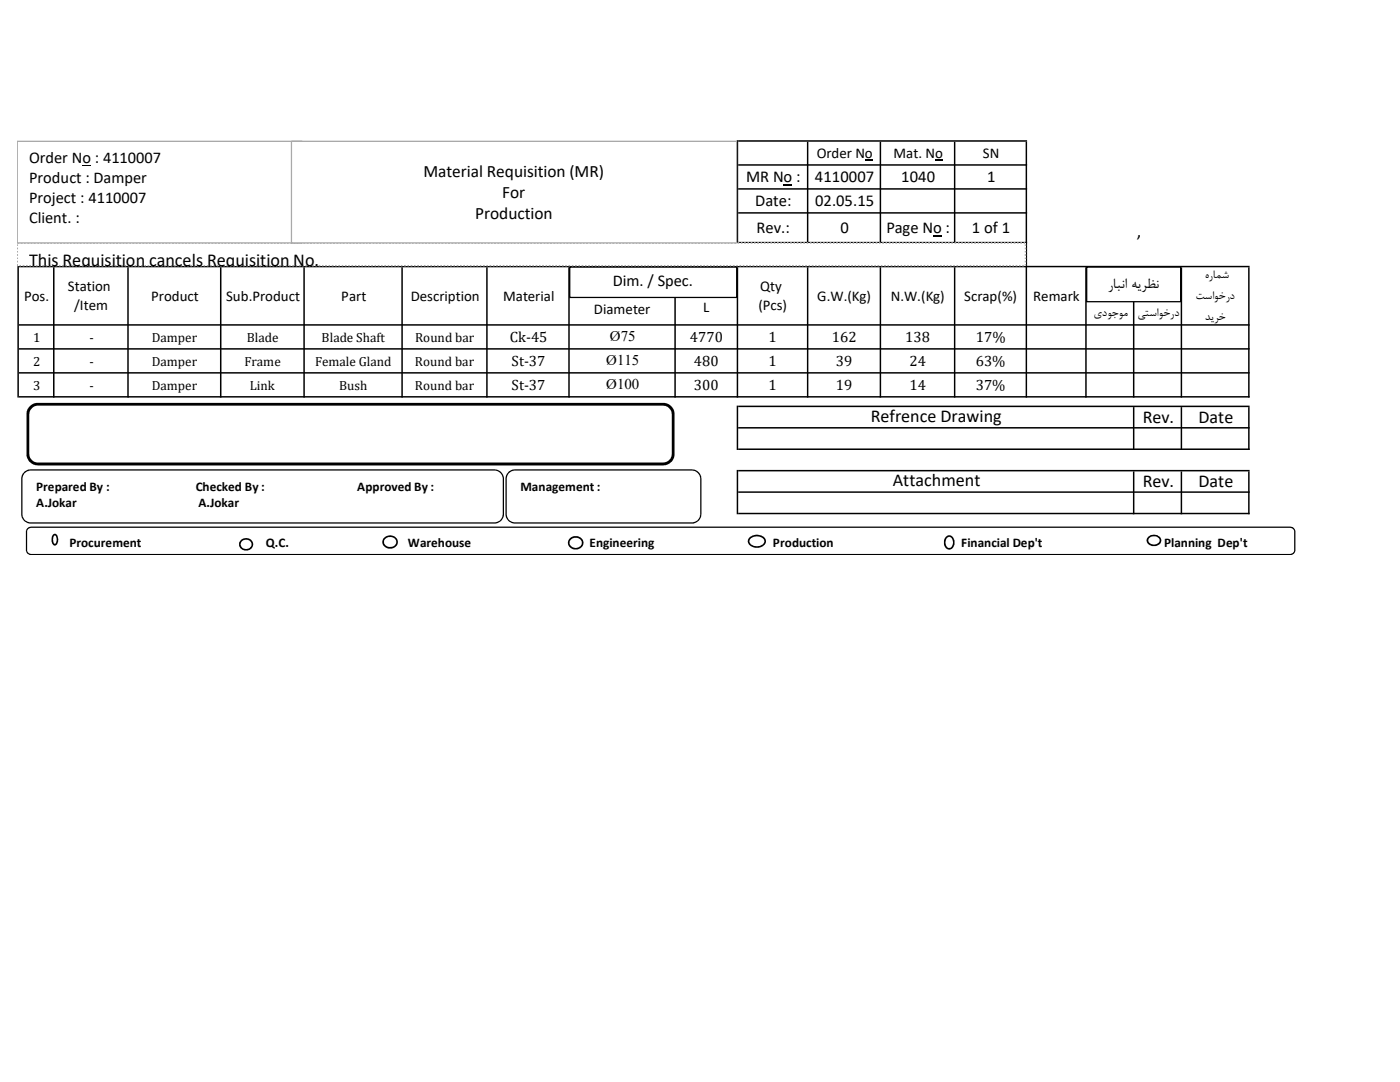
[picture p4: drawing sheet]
<svg xmlns="http://www.w3.org/2000/svg" width="279mm" height="216mm" viewBox="0 0 279 216" stroke-linecap="round" stroke-linejoin="round" font-family="sans-serif">
<path d="M156.4 36.8h1.7v.2h-1.7zM172.6 31.8h1.6v.2h-1.6zM186.6 31.8h1.6v.2h-1.6zM186.2 46.9h1.8v.2h-1.8z" fill="#000"/>
<g fill="#000">
<path d="M147 28h.3v20.6h-.3zM161 28.3h.3v20.3h-.3zM175.6 28.3h.3v20.3h-.3zM190.4 28.3h.3v20.3h-.3zM147 53.3h.3v26h-.3zM226.1 53.3h.3v26h-.3zM235.6 53.3h.3v26h-.3zM249.1 53.3h.3v26h-.3zM147 80.9h.3v8.9h-.3zM226.1 81.2h.3v8.6h-.3zM235.6 81.2h.3v8.6h-.3zM249.1 81.2h.3v8.6h-.3zM147 93.8h.3v8.8h-.3zM161 53.3h.3v26h-.3zM175.6 53.3h.3v26h-.3zM190.4 53.3h.3v26h-.3zM204.7 28.3h.3v51h-.3zM3.5 53h.3v26.3h-.3zM10.6 53.3h.3v26h-.3zM25.4 53.3h.3v26h-.3zM43.9 53.3h.3v26h-.3zM60.5 53.3h.3v26h-.3zM80.1 53.3h.3v26h-.3zM97 53.3h.3v26h-.3zM113.4 53.3h.3v26h-.3zM134.6 53.3h.3v26h-.3zM216.6 53.3h.3v26h-.3zM226.1 94.1h.3v8.5h-.3zM235.6 94.1h.3v8.5h-.3zM249.1 94.1h.3v8.5h-.3z" fill-rule="evenodd"/>
<path d="M147.3 28h57.7v.3h-57.7zM147.3 32.8h57.7v.3h-57.7zM147.3 37.5h57.7v.3h-57.7zM147.3 42.3h57.7v.3h-57.7zM147.3 48.3h57.7v.3h-57.7zM3.8 53h245.6v.3h-245.6zM3.8 64.7h245.6v.3h-245.6zM3.8 69.5h245.6v.3h-245.6zM3.8 74.3h245.6v.2h-245.6zM3.8 79h245.6v.3h-245.6zM147.3 80.9h102.1v.3h-102.1zM147.3 85.2h102.1v.3h-102.1zM147.3 89.5h102.1v.3h-102.1zM147.3 93.8h102.1v.3h-102.1zM147.3 98h102.1v.3h-102.1zM147.3 102.3h102.1v.3h-102.1z" fill-rule="evenodd"/>
</g>
<path d="M4.9 94.3l.7-.5h.5h92.6a1.79 1.79 0 0 1 1.8 1.7v7.1a1.79 1.79 0 0 1-1.8 1.8h-92.6a1.75 1.75 0 0 1-1.7-1.8v-7.1v-.4z" fill-rule="evenodd" fill="#fff"/>
<path d="M4.8 94.2l.7-.5 .6-.1h92.6a1.92 1.92 0 0 1 1.9 1.9v7.1a1.94 1.94 0 0 1-1.9 1.9h-92.6a1.95 1.95 0 0 1-1.9-1.9v-7.2l.2-.6zM5 94.4l-.5 1v7.3v.4l.5 .7 .9 .4h92.9l1.1-.4 .4-1.1v-7.3l-.4-1-1.1-.5h-92.8z" fill="#000"/>
<path d="M101.5 94.3l.8-.5h.5h35.3a1.79 1.79 0 0 1 1.8 1.7v7.1a1.79 1.79 0 0 1-1.8 1.8h-35.3a1.79 1.79 0 0 1-1.8-1.8v-7.1l.1-.4z" fill-rule="evenodd" fill="#fff"/>
<path d="M101.4 94.2l.8-.5 .5-.1h35.4a1.95 1.95 0 0 1 1.9 1.9v7.1a1.95 1.95 0 0 1-1.9 1.9h-35.3a1.94 1.94 0 0 1-1.9-1.9v-7.2l.1-.6zM101.6 94.4l-.5 1v7.3l.5 1.1 1 .4h35.7l1-.4 .4-1.1v-7.3l-.5-1-.9-.5h-35.7z" fill="#000"/>
<path d="M5.5 105.5l.7-.3h251.3a.9 .9 0 0 1 .9 .9v3.6a.9 .9 0 0 1-.9 1h-251.3a.9 .9 0 0 1-.9-1v-3.6z" fill-rule="evenodd" fill="#fff"/>
<path d="M5.5 105.4l.7-.3h251.3a1.01 1.01 0 0 1 1 1v3.8l-.3 .6-.5 .2h-251.7l-.5-.2-.3-.6v-4zM5.6 105.5l-.2 .5v3.9l.4 .5 .4 .1h251.3l.4-.1 .4-.5v-3.9l-.2-.5-.6-.2h-251.3z" fill="#000"/>
<path d="M10.8 106.7l.2-.1a1.31 1.31 0 0 1 0 2.1 1.29 1.29 0 0 1-.2-2z" fill-rule="evenodd" fill="#fff"/>
<path d="M10.6 106.6a.52 .52 0 0 1 .9 .3 1.44 1.44 0 0 1-.4 1.9l-.1 .1a1.13 1.13 0 0 1-.7-1.6zM10.8 106.9v.1a1.35 1.35 0 0 0 0 1.3l.1 .2h.2a1.55 1.55 0 0 0 0-1.6z" fill="#000"/>
<path d="M48.1 108a1.21 1.21 0 0 1 1.6-.4 1.21 1.21 0 0 1 .4 1.7 1.27 1.27 0 0 1-1.5 .3 1.27 1.27 0 0 1-.7-1.3z" fill-rule="evenodd" fill="#fff"/>
<path d="M47.9 107.9l.2-.2a1.39 1.39 0 0 1 1.7-.2 1.39 1.39 0 0 1 .6 1.6 1.54 1.54 0 0 1-2.3 .4 1.18 1.18 0 0 1-.3-1.4zM48.3 108l-.3 .6 .1 .4 .4 .4 .6 .2 .5-.1 .4-.4 .2-.7-.5-.6-.8-.1z" fill="#000"/>
<path d="M76.7 107.5a1.39 1.39 0 0 1 1.7-.4 1.39 1.39 0 0 1 .8 1.4 1.46 1.46 0 0 1-1.5 .8 1.46 1.46 0 0 1-1.2-1.1z" fill-rule="evenodd" fill="#fff"/>
<path d="M76.5 107.4h.1a1.71 1.71 0 0 1 1.8-.5h.1a1.3 1.3 0 0 1 .9 1.2l-.1 .6a1.66 1.66 0 0 1-2.3 .6l-.5-.4-.2-.4v-.6zM76.8 107.6l-.2 .7 .2 .4 .6 .4h1l.3-.2 .4-.5-.1-.7-.6-.5-.8-.1z" fill="#000"/>
<path d="M229.2 107.2a1.42 1.42 0 0 1 2.4 .6 1.36 1.36 0 0 1-1.3 1 1.36 1.36 0 0 1-1.3-1z" fill-rule="evenodd" fill="#fff"/>
<path d="M229.1 107.1a1.69 1.69 0 0 1 2.5 .3l.1 .7a1.61 1.61 0 0 1-1.4 .9 1.61 1.61 0 0 1-1.4-.9v-.5zM229.3 107.4l-.1 .4v.4l.6 .4h1l.5-.3 .1-.3-.1-.6-.5-.3h-1z" fill="#000"/>
<path d="M113.8 107.6a1.46 1.46 0 0 1 1.4-.4 1.46 1.46 0 0 1 1.1 1.1 1.42 1.42 0 0 1-1.4 1.2 1.42 1.42 0 0 1-1.4-1.2z" fill-rule="evenodd" fill="#fff"/>
<path d="M113.6 107.5a1.58 1.58 0 0 1 1.8-.5 1.58 1.58 0 0 1 1 1.6 1.57 1.57 0 0 1-1.8 1.1 1.57 1.57 0 0 1-1.2-1.7zM113.9 107.7l-.2 .4v.4l.3 .5 .4 .3h1l.4-.2 .3-.6-.1-.7-.6-.4h-1z" fill="#000"/>
<path d="M188.9 107.2a.83 .83 0 0 1 .9-.1 .83 .83 0 0 1 .5 .7 1.14 1.14 0 0 1-1.2 1.7 1.48 1.48 0 0 1-.2-2.3z" fill-rule="evenodd" fill="#fff"/>
<path d="M188.8 107.1a.91 .91 0 0 1 1.3 0l.2 .3a1.86 1.86 0 0 1-.1 1.8l-.2 .2a.86 .86 0 0 1-1.2 0 1.8 1.8 0 0 1 0-2.3zM189.1 107.3l-.3 .3-.1 .6 .1 .7 .4 .4h.4l.5-.6v-.9l-.2-.4-.3-.3z" fill="#000"/>
<path d="M149.7 107.3a1.83 1.83 0 0 1 3 .7 1.81 1.81 0 0 1-1.5 1.2 1.81 1.81 0 0 1-1.7-.8l-.1-.4z" fill-rule="evenodd" fill="#fff"/>
<path d="M149.6 107.2a2.26 2.26 0 0 1 2.9 .1h.1a1.07 1.07 0 0 1 0 1.5 2.04 2.04 0 0 1-3.4-.8zM149.8 107.5l-.2 .3v.4l.2 .3 .7 .4h1.2l.6-.4 .3-.5-.2-.4-.7-.5h-1.2z" fill="#000"/>
<path d="M216.9 53.3h18.7v6.9h-18.7z" fill="#fff"/>
<path d="M216.8 53.2h18.9v7l-.1 .1h-18.7l-.2-.1zM216.9 53.4l.1-.1v6.9l-.1-.1h18.7l-.1 .1v-6.9l.1 .1z" fill="#000"/>
<path d="M113.7 53.3h33.3v6.1h-33.3z" fill="#fff"/>
<path d="M113.6 53.2h33.4l.1 .1v6.1l-.1 .1h-33.3l-.1-.1zM113.7 53.4l.1-.1v6.1l-.1-.2h33.3l-.1 .2v-6.1l.1 .1z" fill="#000"/>
<path d="M3.4 48.5h201.2v4.5h-201.2z" fill="#fff"/>
<path d="M3.4 52.7h.2v.3h-.2zM3.4 52h.2v.4h-.2zM3.4 51.4h.2v.3h-.2zM3.4 50.7h.2v.4h-.2zM3.4 50.1h.2v.3h-.2zM3.4 49.4h.2v.3h-.2zM3.4 48.8h.2v.3h-.2zM3.5 48.3h.3v.3h-.3zM4.1 48.3h.4v.3h-.4zM4.8 48.3h.3v.3h-.3zM5.5 48.3h.3v.3h-.3zM6.1 48.3h.3v.3h-.3zM6.8 48.3h.3v.3h-.3zM7.5 48.3h.2v.3h-.2zM8.1 48.3h.3v.3h-.3zM8.8 48.3h.3v.3h-.3zM9.4 48.3h.3v.3h-.3zM10.1 48.3h.3v.3h-.3zM10.7 48.3h.3v.3h-.3zM11.4 48.3h.3v.3h-.3zM12 48.3h.4v.3h-.4zM12.7 48.3h.3v.3h-.3zM13.3 48.3h.4v.3h-.4zM14 48.3h.3v.3h-.3zM14.6 48.3h.4v.3h-.4zM15.3 48.3h.3v.3h-.3zM16 48.3h.3v.3h-.3zM16.6 48.3h.3v.3h-.3zM17.3 48.3h.3v.3h-.3zM17.9 48.3h.3v.3h-.3zM18.6 48.3h.3v.3h-.3zM19.3 48.3h.3v.3h-.3zM19.9 48.3h.3v.3h-.3zM20.6 48.3h.3v.3h-.3zM21.2 48.3h.3v.3h-.3zM21.9 48.3h.3v.3h-.3zM22.5 48.3h.4v.3h-.4zM23.2 48.3h.3v.3h-.3zM23.8 48.3h.4v.3h-.4zM24.5 48.3h.3v.3h-.3zM25.1 48.3h.4v.3h-.4zM25.8 48.3h.3v.3h-.3zM26.5 48.3h.3v.3h-.3zM27.1 48.3h.3v.3h-.3zM27.8 48.3h.3v.3h-.3zM28.4 48.3h.3v.3h-.3zM29.1 48.3h.3v.3h-.3zM29.8 48.3h.3v.3h-.3zM30.4 48.3h.3v.3h-.3zM31.1 48.3h.3v.3h-.3zM31.7 48.3h.3v.3h-.3zM32.4 48.3h.3v.3h-.3zM33 48.3h.4v.3h-.4zM33.7 48.3h.3v.3h-.3zM34.3 48.3h.4v.3h-.4zM35 48.3h.3v.3h-.3zM35.6 48.3h.4v.3h-.4zM36.3 48.3h.3v.3h-.3zM37 48.3h.3v.3h-.3zM37.6 48.3h.3v.3h-.3zM38.3 48.3h.3v.3h-.3zM38.9 48.3h.3v.3h-.3zM39.6 48.3h.3v.3h-.3zM40.3 48.3h.3v.3h-.3zM40.9 48.3h.3v.3h-.3zM41.6 48.3h.3v.3h-.3zM42.2 48.3h.3v.3h-.3zM42.9 48.3h.3v.3h-.3zM43.5 48.3h.4v.3h-.4zM44.2 48.3h.3v.3h-.3zM44.8 48.3h.4v.3h-.4zM45.5 48.3h.3v.3h-.3zM46.1 48.3h.4v.3h-.4zM46.8 48.3h.3v.3h-.3zM47.5 48.3h.3v.3h-.3zM48.1 48.3h.3v.3h-.3zM48.8 48.3h.3v.3h-.3zM49.4 48.3h.3v.3h-.3zM50.1 48.3h.3v.3h-.3zM50.8 48.3h.3v.3h-.3zM51.4 48.3h.3v.3h-.3zM52.1 48.3h.3v.3h-.3zM52.7 48.3h.3v.3h-.3zM53.4 48.3h.3v.3h-.3zM54 48.3h.4v.3h-.4zM54.7 48.3h.3v.3h-.3zM55.3 48.3h.4v.3h-.4zM56 48.3h.3v.3h-.3zM56.6 48.3h.4v.3h-.4zM57.3 48.3h.3v.3h-.3zM58 48.3h.3v.3h-.3zM58.6 48.3h.3v.3h-.3zM59.3 48.3h.3v.3h-.3zM59.9 48.3h.3v.3h-.3zM60.6 48.3h.3v.3h-.3zM61.3 48.3h.3v.3h-.3zM61.9 48.3h.3v.3h-.3zM62.6 48.3h.3v.3h-.3zM63.2 48.3h.3v.3h-.3zM63.9 48.3h.3v.3h-.3zM64.5 48.3h.4v.3h-.4zM65.2 48.3h.3v.3h-.3zM65.8 48.3h.4v.3h-.4zM66.5 48.3h.3v.3h-.3zM67.1 48.3h.4v.3h-.4zM67.8 48.3h.3v.3h-.3zM68.5 48.3h.3v.3h-.3zM69.1 48.3h.3v.3h-.3zM69.8 48.3h.3v.3h-.3zM70.4 48.3h.3v.3h-.3zM71.1 48.3h.3v.3h-.3zM71.8 48.3h.3v.3h-.3zM72.4 48.3h.3v.3h-.3zM73.1 48.3h.3v.3h-.3zM73.7 48.3h.3v.3h-.3zM74.4 48.3h.3v.3h-.3zM75 48.3h.4v.3h-.4zM75.7 48.3h.3v.3h-.3zM76.3 48.3h.4v.3h-.4zM77 48.3h.3v.3h-.3zM77.6 48.3h.4v.3h-.4zM78.3 48.3h.3v.3h-.3zM79 48.3h.3v.3h-.3zM79.6 48.3h.3v.3h-.3zM80.3 48.3h.3v.3h-.3zM80.9 48.3h.3v.3h-.3zM81.6 48.3h.3v.3h-.3zM82.3 48.3h.2v.3h-.2zM82.9 48.3h.3v.3h-.3zM83.6 48.3h.3v.3h-.3zM84.2 48.3h.3v.3h-.3zM84.9 48.3h.3v.3h-.3zM85.5 48.3h.4v.3h-.4zM86.2 48.3h.3v.3h-.3zM86.8 48.3h.4v.3h-.4zM87.5 48.3h.3v.3h-.3zM88.1 48.3h.4v.3h-.4zM88.8 48.3h.3v.3h-.3zM89.5 48.3h.3v.3h-.3zM90.1 48.3h.3v.3h-.3zM90.8 48.3h.3v.3h-.3zM91.4 48.3h.3v.3h-.3zM92.1 48.3h.3v.3h-.3zM92.8 48.3h.2v.3h-.2zM93.4 48.3h.3v.3h-.3zM94.1 48.3h.3v.3h-.3zM94.7 48.3h.3v.3h-.3zM95.4 48.3h.3v.3h-.3zM96 48.3h.4v.3h-.4zM96.7 48.3h.3v.3h-.3zM97.3 48.3h.4v.3h-.4zM98 48.3h.3v.3h-.3zM98.6 48.3h.4v.3h-.4zM99.3 48.3h.3v.3h-.3zM99.9 48.3h.4v.3h-.4zM100.6 48.3h.3v.3h-.3zM101.3 48.3h.3v.3h-.3zM101.9 48.3h.3v.3h-.3zM102.6 48.3h.3v.3h-.3zM103.3 48.3h.2v.3h-.2zM103.9 48.3h.3v.3h-.3zM104.6 48.3h.3v.3h-.3zM105.2 48.3h.3v.3h-.3zM105.9 48.3h.3v.3h-.3zM106.5 48.3h.3v.3h-.3zM107.2 48.3h.3v.3h-.3zM107.8 48.3h.4v.3h-.4zM108.5 48.3h.3v.3h-.3zM109.1 48.3h.4v.3h-.4zM109.8 48.3h.3v.3h-.3zM110.4 48.3h.4v.3h-.4zM111.1 48.3h.3v.3h-.3zM111.8 48.3h.3v.3h-.3zM112.4 48.3h.3v.3h-.3zM113.1 48.3h.3v.3h-.3zM113.7 48.3h.3v.3h-.3zM114.4 48.3h.3v.3h-.3zM115.1 48.3h.3v.3h-.3zM115.7 48.3h.3v.3h-.3zM116.4 48.3h.3v.3h-.3zM117 48.3h.3v.3h-.3zM117.7 48.3h.3v.3h-.3zM118.3 48.3h.4v.3h-.4zM119 48.3h.3v.3h-.3zM119.6 48.3h.4v.3h-.4zM120.3 48.3h.3v.3h-.3zM120.9 48.3h.4v.3h-.4zM121.6 48.3h.3v.3h-.3zM122.3 48.3h.3v.3h-.3zM122.9 48.3h.3v.3h-.3zM123.6 48.3h.3v.3h-.3zM124.2 48.3h.3v.3h-.3zM124.9 48.3h.3v.3h-.3zM125.6 48.3h.3v.3h-.3zM126.2 48.3h.3v.3h-.3zM126.9 48.3h.3v.3h-.3zM127.5 48.3h.3v.3h-.3zM128.2 48.3h.3v.3h-.3zM128.8 48.3h.4v.3h-.4zM129.5 48.3h.3v.3h-.3zM130.1 48.3h.4v.3h-.4zM130.8 48.3h.3v.3h-.3zM131.4 48.3h.4v.3h-.4zM132.1 48.3h.3v.3h-.3zM132.8 48.3h.3v.3h-.3zM133.4 48.3h.3v.3h-.3zM134.1 48.3h.3v.3h-.3zM134.7 48.3h.3v.3h-.3zM135.4 48.3h.3v.3h-.3zM136.1 48.3h.3v.3h-.3zM136.7 48.3h.3v.3h-.3zM137.4 48.3h.3v.3h-.3zM138 48.3h.3v.3h-.3zM138.7 48.3h.3v.3h-.3zM139.3 48.3h.4v.3h-.4zM140 48.3h.3v.3h-.3zM140.6 48.3h.4v.3h-.4zM141.3 48.3h.3v.3h-.3zM141.9 48.3h.4v.3h-.4zM142.6 48.3h.3v.3h-.3zM143.3 48.3h.3v.3h-.3zM143.9 48.3h.3v.3h-.3zM144.6 48.3h.3v.3h-.3zM145.2 48.3h.3v.3h-.3zM145.9 48.3h.3v.3h-.3zM146.6 48.3h.3v.3h-.3zM147.2 48.3h.3v.3h-.3zM147.9 48.3h.3v.3h-.3zM148.5 48.3h.3v.3h-.3zM149.2 48.3h.3v.3h-.3zM149.8 48.3h.4v.3h-.4zM150.5 48.3h.3v.3h-.3zM151.1 48.3h.4v.3h-.4zM151.8 48.3h.3v.3h-.3zM152.4 48.3h.4v.3h-.4zM153.1 48.3h.3v.3h-.3zM153.8 48.3h.3v.3h-.3zM154.4 48.3h.3v.3h-.3zM155.1 48.3h.3v.3h-.3zM155.7 48.3h.3v.3h-.3zM156.4 48.3h.3v.3h-.3zM157.1 48.3h.3v.3h-.3zM157.7 48.3h.3v.3h-.3zM158.4 48.3h.3v.3h-.3zM159 48.3h.3v.3h-.3zM159.7 48.3h.3v.3h-.3zM160.3 48.3h.4v.3h-.4zM161 48.3h.3v.3h-.3zM161.6 48.3h.4v.3h-.4zM162.3 48.3h.3v.3h-.3zM162.9 48.3h.4v.3h-.4zM163.6 48.3h.3v.3h-.3zM164.3 48.3h.3v.3h-.3zM164.9 48.3h.3v.3h-.3zM165.6 48.3h.3v.3h-.3zM166.2 48.3h.3v.3h-.3zM166.9 48.3h.3v.3h-.3zM167.6 48.3h.3v.3h-.3zM168.2 48.3h.3v.3h-.3zM168.9 48.3h.3v.3h-.3zM169.5 48.3h.3v.3h-.3zM170.2 48.3h.3v.3h-.3zM170.8 48.3h.4v.3h-.4zM171.5 48.3h.3v.3h-.3zM172.1 48.3h.4v.3h-.4zM172.8 48.3h.3v.3h-.3zM173.4 48.3h.4v.3h-.4zM174.1 48.3h.3v.3h-.3zM174.8 48.3h.3v.3h-.3zM175.4 48.3h.3v.3h-.3zM176.1 48.3h.3v.3h-.3zM176.7 48.3h.3v.3h-.3zM177.4 48.3h.3v.3h-.3zM178.1 48.3h.3v.3h-.3zM178.7 48.3h.3v.3h-.3zM179.4 48.3h.3v.3h-.3zM180 48.3h.3v.3h-.3zM180.7 48.3h.3v.3h-.3zM181.3 48.3h.4v.3h-.4zM182 48.3h.3v.3h-.3zM182.6 48.3h.4v.3h-.4zM183.3 48.3h.3v.3h-.3zM183.9 48.3h.4v.3h-.4zM184.6 48.3h.3v.3h-.3zM185.3 48.3h.3v.3h-.3zM185.9 48.3h.3v.3h-.3zM186.6 48.3h.3v.3h-.3zM187.2 48.3h.3v.3h-.3zM187.9 48.3h.3v.3h-.3zM188.6 48.3h.2v.3h-.2zM189.2 48.3h.3v.3h-.3zM189.9 48.3h.3v.3h-.3zM190.5 48.3h.3v.3h-.3zM191.2 48.3h.3v.3h-.3zM191.8 48.3h.4v.3h-.4zM192.5 48.3h.3v.3h-.3zM193.1 48.3h.4v.3h-.4zM193.8 48.3h.3v.3h-.3zM194.4 48.3h.4v.3h-.4zM195.1 48.3h.3v.3h-.3zM195.7 48.3h.4v.3h-.4zM196.4 48.3h.3v.3h-.3zM197.1 48.3h.3v.3h-.3zM197.7 48.3h.3v.3h-.3zM198.4 48.3h.3v.3h-.3zM199.1 48.3h.2v.3h-.2zM199.7 48.3h.3v.3h-.3zM200.4 48.3h.3v.3h-.3zM201 48.3h.3v.3h-.3zM201.7 48.3h.3v.3h-.3zM202.3 48.3h.3v.3h-.3zM203 48.3h.3v.3h-.3zM203.6 48.3h.4v.3h-.4zM204.3 48.3h.3v.3h-.3zM204.5 48.8h.3v.3h-.3zM204.5 49.4h.3v.3h-.3zM204.5 50.1h.3v.3h-.3zM204.5 50.7h.3v.4h-.3zM204.5 51.4h.3v.3h-.3zM204.5 52h.3v.4h-.3zM204.5 52.7h.3v.3h-.3zM204 52.9h.3v.3h-.3zM203.4 52.9h.3v.3h-.3zM202.7 52.9h.3v.3h-.3zM202.1 52.9h.3v.3h-.3zM201.4 52.9h.3v.3h-.3zM200.7 52.9h.3v.3h-.3zM200.1 52.9h.3v.3h-.3zM199.4 52.9h.3v.3h-.3zM198.8 52.9h.3v.3h-.3zM198.1 52.9h.3v.3h-.3zM197.4 52.9h.4v.3h-.4zM196.8 52.9h.3v.3h-.3zM196.1 52.9h.4v.3h-.4zM195.5 52.9h.3v.3h-.3zM194.8 52.9h.4v.3h-.4zM194.2 52.9h.3v.3h-.3zM193.5 52.9h.3v.3h-.3zM192.9 52.9h.3v.3h-.3zM192.2 52.9h.3v.3h-.3zM191.6 52.9h.3v.3h-.3zM190.9 52.9h.3v.3h-.3zM190.2 52.9h.3v.3h-.3zM189.6 52.9h.3v.3h-.3zM188.9 52.9h.3v.3h-.3zM188.3 52.9h.3v.3h-.3zM187.6 52.9h.3v.3h-.3zM186.9 52.9h.4v.3h-.4zM186.3 52.9h.3v.3h-.3zM185.6 52.9h.4v.3h-.4zM185 52.9h.3v.3h-.3zM184.3 52.9h.4v.3h-.4zM183.7 52.9h.3v.3h-.3zM183 52.9h.3v.3h-.3zM182.4 52.9h.3v.3h-.3zM181.7 52.9h.3v.3h-.3zM181.1 52.9h.3v.3h-.3zM180.4 52.9h.3v.3h-.3zM179.7 52.9h.3v.3h-.3zM179.1 52.9h.3v.3h-.3zM178.4 52.9h.3v.3h-.3zM177.8 52.9h.3v.3h-.3zM177.1 52.9h.3v.3h-.3zM176.4 52.9h.4v.3h-.4zM175.8 52.9h.3v.3h-.3zM175.1 52.9h.4v.3h-.4zM174.5 52.9h.3v.3h-.3zM173.8 52.9h.4v.3h-.4zM173.2 52.9h.3v.3h-.3zM172.5 52.9h.3v.3h-.3zM171.9 52.9h.3v.3h-.3zM171.2 52.9h.3v.3h-.3zM170.6 52.9h.3v.3h-.3zM169.9 52.9h.3v.3h-.3zM169.2 52.9h.3v.3h-.3zM168.6 52.9h.3v.3h-.3zM167.9 52.9h.3v.3h-.3zM167.3 52.9h.3v.3h-.3zM166.6 52.9h.3v.3h-.3zM165.9 52.9h.4v.3h-.4zM165.3 52.9h.3v.3h-.3zM164.6 52.9h.4v.3h-.4zM164 52.9h.3v.3h-.3zM163.3 52.9h.4v.3h-.4zM162.7 52.9h.3v.3h-.3zM162 52.9h.3v.3h-.3zM161.4 52.9h.3v.3h-.3zM160.7 52.9h.3v.3h-.3zM160.1 52.9h.3v.3h-.3zM159.4 52.9h.3v.3h-.3zM158.7 52.9h.3v.3h-.3zM158.1 52.9h.3v.3h-.3zM157.4 52.9h.3v.3h-.3zM156.8 52.9h.3v.3h-.3zM156.1 52.9h.3v.3h-.3zM155.4 52.9h.4v.3h-.4zM154.8 52.9h.3v.3h-.3zM154.1 52.9h.4v.3h-.4zM153.5 52.9h.3v.3h-.3zM152.8 52.9h.4v.3h-.4zM152.2 52.9h.3v.3h-.3zM151.5 52.9h.3v.3h-.3zM150.9 52.9h.3v.3h-.3zM150.2 52.9h.3v.3h-.3zM149.6 52.9h.3v.3h-.3zM148.9 52.9h.3v.3h-.3zM148.3 52.9h.2v.3h-.2zM147.6 52.9h.3v.3h-.3zM146.9 52.9h.3v.3h-.3zM146.3 52.9h.3v.3h-.3zM145.6 52.9h.3v.3h-.3zM144.9 52.9h.4v.3h-.4zM144.3 52.9h.3v.3h-.3zM143.6 52.9h.4v.3h-.4zM143 52.9h.3v.3h-.3zM142.3 52.9h.4v.3h-.4zM141.7 52.9h.3v.3h-.3zM141 52.9h.4v.3h-.4zM140.4 52.9h.3v.3h-.3zM139.7 52.9h.3v.3h-.3zM139.1 52.9h.3v.3h-.3zM138.4 52.9h.3v.3h-.3zM137.8 52.9h.2v.3h-.2zM137.1 52.9h.3v.3h-.3zM136.4 52.9h.3v.3h-.3zM135.8 52.9h.3v.3h-.3zM135.1 52.9h.3v.3h-.3zM134.5 52.9h.3v.3h-.3zM133.8 52.9h.3v.3h-.3zM133.1 52.9h.4v.3h-.4zM132.5 52.9h.3v.3h-.3zM131.8 52.9h.4v.3h-.4zM131.2 52.9h.3v.3h-.3zM130.5 52.9h.4v.3h-.4zM129.9 52.9h.3v.3h-.3zM129.2 52.9h.3v.3h-.3zM128.6 52.9h.3v.3h-.3zM127.9 52.9h.3v.3h-.3zM127.3 52.9h.3v.3h-.3zM126.6 52.9h.3v.3h-.3zM125.9 52.9h.3v.3h-.3zM125.3 52.9h.3v.3h-.3zM124.6 52.9h.3v.3h-.3zM124 52.9h.3v.3h-.3zM123.3 52.9h.3v.3h-.3zM122.6 52.9h.4v.3h-.4zM122 52.9h.3v.3h-.3zM121.3 52.9h.4v.3h-.4zM120.7 52.9h.3v.3h-.3zM120 52.9h.4v.3h-.4zM119.4 52.9h.3v.3h-.3zM118.7 52.9h.3v.3h-.3zM118.1 52.9h.3v.3h-.3zM117.4 52.9h.3v.3h-.3zM116.8 52.9h.3v.3h-.3zM116.1 52.9h.3v.3h-.3zM115.4 52.9h.3v.3h-.3zM114.8 52.9h.3v.3h-.3zM114.1 52.9h.3v.3h-.3zM113.5 52.9h.3v.3h-.3zM112.8 52.9h.3v.3h-.3zM112.1 52.9h.4v.3h-.4zM111.5 52.9h.3v.3h-.3zM110.8 52.9h.4v.3h-.4zM110.2 52.9h.3v.3h-.3zM109.5 52.9h.4v.3h-.4zM108.9 52.9h.3v.3h-.3zM108.2 52.9h.3v.3h-.3zM107.6 52.9h.3v.3h-.3zM106.9 52.9h.3v.3h-.3zM106.3 52.9h.3v.3h-.3zM105.6 52.9h.3v.3h-.3zM104.9 52.9h.3v.3h-.3zM104.3 52.9h.3v.3h-.3zM103.6 52.9h.3v.3h-.3zM103 52.9h.3v.3h-.3zM102.3 52.9h.3v.3h-.3zM101.6 52.9h.4v.3h-.4zM101 52.9h.3v.3h-.3zM100.3 52.9h.4v.3h-.4zM99.7 52.9h.3v.3h-.3zM99 52.9h.4v.3h-.4zM98.4 52.9h.3v.3h-.3zM97.7 52.9h.3v.3h-.3zM97.1 52.9h.3v.3h-.3zM96.4 52.9h.3v.3h-.3zM95.8 52.9h.3v.3h-.3zM95.1 52.9h.3v.3h-.3zM94.4 52.9h.3v.3h-.3zM93.8 52.9h.3v.3h-.3zM93.1 52.9h.3v.3h-.3zM92.5 52.9h.3v.3h-.3zM91.8 52.9h.3v.3h-.3zM91.1 52.9h.4v.3h-.4zM90.5 52.9h.3v.3h-.3zM89.8 52.9h.4v.3h-.4zM89.2 52.9h.3v.3h-.3zM88.5 52.9h.4v.3h-.4zM87.9 52.9h.3v.3h-.3zM87.2 52.9h.3v.3h-.3zM86.6 52.9h.3v.3h-.3zM85.9 52.9h.3v.3h-.3zM85.3 52.9h.3v.3h-.3zM84.6 52.9h.3v.3h-.3zM83.9 52.9h.3v.3h-.3zM83.3 52.9h.3v.3h-.3zM82.6 52.9h.3v.3h-.3zM82 52.9h.3v.3h-.3zM81.3 52.9h.3v.3h-.3zM80.6 52.9h.4v.3h-.4zM80 52.9h.3v.3h-.3zM79.3 52.9h.4v.3h-.4zM78.7 52.9h.3v.3h-.3zM78 52.9h.4v.3h-.4zM77.4 52.9h.3v.3h-.3zM76.7 52.9h.3v.3h-.3zM76.1 52.9h.3v.3h-.3zM75.4 52.9h.3v.3h-.3zM74.8 52.9h.3v.3h-.3zM74.1 52.9h.3v.3h-.3zM73.4 52.9h.3v.3h-.3zM72.8 52.9h.3v.3h-.3zM72.1 52.9h.3v.3h-.3zM71.5 52.9h.3v.3h-.3zM70.8 52.9h.3v.3h-.3zM70.1 52.9h.4v.3h-.4zM69.5 52.9h.3v.3h-.3zM68.8 52.9h.4v.3h-.4zM68.2 52.9h.3v.3h-.3zM67.5 52.9h.4v.3h-.4zM66.9 52.9h.3v.3h-.3zM66.2 52.9h.3v.3h-.3zM65.6 52.9h.3v.3h-.3zM64.9 52.9h.3v.3h-.3zM64.3 52.9h.3v.3h-.3zM63.6 52.9h.3v.3h-.3zM62.9 52.9h.3v.3h-.3zM62.3 52.9h.3v.3h-.3zM61.6 52.9h.3v.3h-.3zM61 52.9h.3v.3h-.3zM60.3 52.9h.3v.3h-.3zM59.6 52.9h.4v.3h-.4zM59 52.9h.3v.3h-.3zM58.3 52.9h.4v.3h-.4zM57.7 52.9h.3v.3h-.3zM57 52.9h.4v.3h-.4zM56.4 52.9h.3v.3h-.3zM55.7 52.9h.3v.3h-.3zM55.1 52.9h.3v.3h-.3zM54.4 52.9h.3v.3h-.3zM53.8 52.9h.3v.3h-.3zM53.1 52.9h.3v.3h-.3zM52.5 52.9h.2v.3h-.2zM51.8 52.9h.3v.3h-.3zM51.1 52.9h.3v.3h-.3zM50.5 52.9h.3v.3h-.3zM49.8 52.9h.3v.3h-.3zM49.1 52.9h.4v.3h-.4zM48.5 52.9h.3v.3h-.3zM47.8 52.9h.4v.3h-.4zM47.2 52.9h.3v.3h-.3zM46.5 52.9h.4v.3h-.4zM45.9 52.9h.3v.3h-.3zM45.2 52.9h.4v.3h-.4zM44.6 52.9h.3v.3h-.3zM43.9 52.9h.3v.3h-.3zM43.3 52.9h.3v.3h-.3zM42.6 52.9h.3v.3h-.3zM42 52.9h.2v.3h-.2zM41.3 52.9h.3v.3h-.3zM40.6 52.9h.3v.3h-.3zM40 52.9h.3v.3h-.3zM39.3 52.9h.3v.3h-.3zM38.7 52.9h.3v.3h-.3zM38 52.9h.3v.3h-.3zM37.3 52.9h.4v.3h-.4zM36.7 52.9h.3v.3h-.3zM36 52.9h.4v.3h-.4zM35.4 52.9h.3v.3h-.3zM34.7 52.9h.4v.3h-.4zM34.1 52.9h.3v.3h-.3zM33.4 52.9h.3v.3h-.3zM32.8 52.9h.3v.3h-.3zM32.1 52.9h.3v.3h-.3zM31.5 52.9h.2v.3h-.2zM30.8 52.9h.3v.3h-.3zM30.1 52.9h.3v.3h-.3zM29.5 52.9h.3v.3h-.3zM28.8 52.9h.3v.3h-.3zM28.2 52.9h.3v.3h-.3zM27.5 52.9h.3v.3h-.3zM26.8 52.9h.4v.3h-.4zM26.2 52.9h.3v.3h-.3zM25.5 52.9h.4v.3h-.4zM24.9 52.9h.3v.3h-.3zM24.2 52.9h.4v.3h-.4zM23.6 52.9h.3v.3h-.3zM22.9 52.9h.3v.3h-.3zM22.3 52.9h.3v.3h-.3zM21.6 52.9h.3v.3h-.3zM21 52.9h.3v.3h-.3zM20.3 52.9h.3v.3h-.3zM19.6 52.9h.3v.3h-.3zM19 52.9h.3v.3h-.3zM18.3 52.9h.3v.3h-.3zM17.7 52.9h.3v.3h-.3zM17 52.9h.3v.3h-.3zM16.3 52.9h.4v.3h-.4zM15.7 52.9h.3v.3h-.3zM15 52.9h.4v.3h-.4zM14.4 52.9h.3v.3h-.3zM13.7 52.9h.4v.3h-.4zM13.1 52.9h.3v.3h-.3zM12.4 52.9h.3v.3h-.3zM11.8 52.9h.3v.3h-.3zM11.1 52.9h.3v.3h-.3zM10.5 52.9h.3v.3h-.3zM9.8 52.9h.3v.3h-.3zM9.1 52.9h.3v.3h-.3zM8.5 52.9h.3v.3h-.3zM7.8 52.9h.3v.3h-.3zM7.2 52.9h.3v.3h-.3zM6.5 52.9h.3v.3h-.3zM5.8 52.9h.4v.3h-.4zM5.2 52.9h.3v.3h-.3zM4.5 52.9h.4v.3h-.4zM3.9 52.9h.3v.3h-.3zM3.4 52.9h.2v.3h-.2z" fill="#a6a6a6"/>
<path d="M3.4 28.2h56.8v20.3h-56.8z" fill="#fff"/>
<path d="M3.4 28.1h56.8l.1 .1v20.3l-.1 .1h-56.8zM3.4 28.3l.2-.1v20.3l-.2-.2h56.8l-.1 .2v-20.3l.1 .1z" fill="#a6a6a6"/>
<path d="M16.5 32.9h1.7v.1h-1.7z" fill="#000"/>
<path d="M58.2 28.2h88.8v20.3h-88.8z" fill="#fff"/>
<path d="M58.1 28.1h88.9l.1 .1v20.3l-.1 .1h-88.8l-.2-.1zM58.2 28.3l.1-.1v20.3l-.1-.2h88.8l-.1 .2v-20.3l.1 .1z" fill="#a6a6a6"/>
<path d="M6.2 81.3l.8-.5 .6-.1h124.7a1.98 1.98 0 0 1 2 1.9v8a1.99 1.99 0 0 1-2 2h-124.7a1.99 1.99 0 0 1-2-2v-8l.1-.5z" fill-rule="evenodd" fill="#fff"/>
<path d="M5.9 81.1l.7-.5 .7-.2h125.1a2.24 2.24 0 0 1 2.2 2.2v8a2.28 2.28 0 0 1-2.2 2.3h-124.8a2.28 2.28 0 0 1-2.3-2.3v-8.2l.2-.8zM6.3 81.4l-.2 .4-.3 .8v8l.2 .6 .3 .6 1.1 .5h125.1l.8-.3 .5-.4 .3-1-.1-8.3-.4-.9-.7-.4-.5-.1h-125l-.5 .2z" fill="#000"/>
<g font-size="3.6">
<text x="226.9" y="47.2">,</text>
<text x="5.8" y="53">This Requisition cancels Requisition No.</text>
<text x="173.8" y="84.2">Refrence Drawing</text>
<text x="228" y="84.4">Rev.</text>
<text x="239.2" y="84.4">Date</text>
<text x="178.2" y="97.1">Attachment</text>
<text x="228" y="97.2">Rev.</text>
<text x="239.2" y="97.2">Date</text>
</g>
<g font-size="3.5">
<text x="84.5" y="35.3">Material Requisition (MR)</text>
<text x="100.2" y="39.5">For</text>
<text x="94.8" y="43.7">Production</text>
</g>
<g font-size="3.3">
<text x="5.8" y="32.5">Order No : 4110007</text>
<text x="5.8" y="36.5">Product : Damper</text>
<text x="5.8" y="40.5">Project : 4110007</text>
<text x="148.9" y="36.4">MR No :</text>
<text x="150.7" y="41.2">Date:</text>
<text x="162.6" y="36.4">4110007</text>
<text x="162.7" y="41.2">02.05.15</text>
<text x="179.9" y="36.4">1040</text>
<text x="197" y="36.4">1</text>
<text x="5.8" y="44.5">Client. :</text>
<text x="151" y="46.5">Rev.:</text>
<text x="167.7" y="46.5">0</text>
<text x="176.9" y="46.5">Page No :</text>
<text x="194" y="46.5">1 of 1</text>
<text x="122.3" y="57.1">Dim. / Spec.</text>
<text x="221.1" y="57.5">رابان ه</text>
<text x="227.1" y="57.5">يرظن</text>
</g>
<g font-size="3">
<text x="163" y="31.5">Order No</text>
<text x="178.3" y="31.5">Mat. No</text>
<text x="196.2" y="31.5">SN</text>
<text x="4.8" y="60">Pos.</text>
<text x="13.5" y="58">Station</text>
<text x="30.2" y="60">Product</text>
<text x="45.1" y="60">Sub.Product</text>
<text x="68.1" y="60">Part</text>
<text x="82" y="60">Description</text>
<text x="100.4" y="60">Material</text>
<text x="151.7" y="58">Qty</text>
<text x="163.1" y="60">G.W.(Kg)</text>
<text x="177.8" y="60">N.W.(Kg)</text>
<text x="192.4" y="60">Scrap(%)</text>
<text x="206.2" y="60">Remark</text>
<text x="14.8" y="61.9">/Item</text>
<text x="118.5" y="62.6">Diameter</text>
<text x="140.3" y="62.3">L</text>
<text x="151.3" y="61.9">(Pcs)</text>
<text x="101.8" y="68.3">Ck-45</text>
<text x="121.7" y="68.1">Ø75</text>
<text x="137.7" y="68.3">4770</text>
<text x="153.4" y="68.3">1</text>
<text x="166" y="68.3">162</text>
<text x="180.7" y="68.3">138</text>
<text x="194.8" y="68.3">17%</text>
<text x="102.1" y="73.1">St-37</text>
<text x="102.1" y="77.9">St-37</text>
<text x="121" y="77.6">Ø100</text>
<text x="121" y="72.9">Ø115</text>
<text x="138.5" y="73.1">480</text>
<text x="138.5" y="77.9">300</text>
<text x="153.4" y="73.1">1</text>
<text x="153.4" y="77.9">1</text>
<text x="166.8" y="73.1">39</text>
<text x="166.8" y="77.9">19</text>
<text x="181.5" y="73.1">24</text>
<text x="181.5" y="77.9">14</text>
<text x="194.7" y="73.1">63%</text>
<text x="194.7" y="77.9">37%</text>
</g>
<g font-size="2.6">
<text x="238.6" y="59.6">تساوخرد</text>
<text x="240.4" y="55.4">هرامش</text>
<text x="218.2" y="63.1">يدوجوم</text>
<text x="227" y="63.1">يتساوخرد</text>
<text x="240.5" y="63.9">ديرخ</text>
<text x="6.6" y="68.2">1</text>
<text x="17.8" y="68.2">-</text>
<text x="30.3" y="68.2">Damper</text>
<text x="49.2" y="68.2">Blade</text>
<text x="64.2" y="68.2">Blade Shaft</text>
<text x="82.8" y="68.2">Round bar</text>
<text x="6.6" y="72.9">2</text>
<text x="6.6" y="77.7">3</text>
<text x="17.8" y="72.9">-</text>
<text x="17.8" y="77.7">-</text>
<text x="30.3" y="73">Damper</text>
<text x="30.3" y="77.8">Damper</text>
<text x="48.8" y="73">Frame</text>
<text x="49.9" y="77.8">Link</text>
<text x="62.9" y="73">Female Gland</text>
<text x="67.7" y="77.8">Bush</text>
<text x="82.8" y="73">Round bar</text>
<text x="82.8" y="77.8">Round bar</text>
<text x="7.2" y="98">Prepared By :</text>
<text x="7.2" y="101.2">A.Jokar</text>
<text x="39.1" y="98">Checked By :</text>
<text x="39.6" y="101.2">A.Jokar</text>
<text x="71.3" y="98">Approved By :</text>
<text x="103.8" y="98">Management :</text>
<text x="13.8" y="109.1">Procurement</text>
<text x="53" y="109.1">Q.C.</text>
<text x="81.4" y="109.1">Warehouse</text>
<text x="117.6" y="109.1">Engineering</text>
<text x="154.3" y="109.1">Production</text>
<text x="191.8" y="109.1">Financial Dep't</text>
<text x="232.3" y="109.1">Planning Dep't</text>
</g>
</svg>
